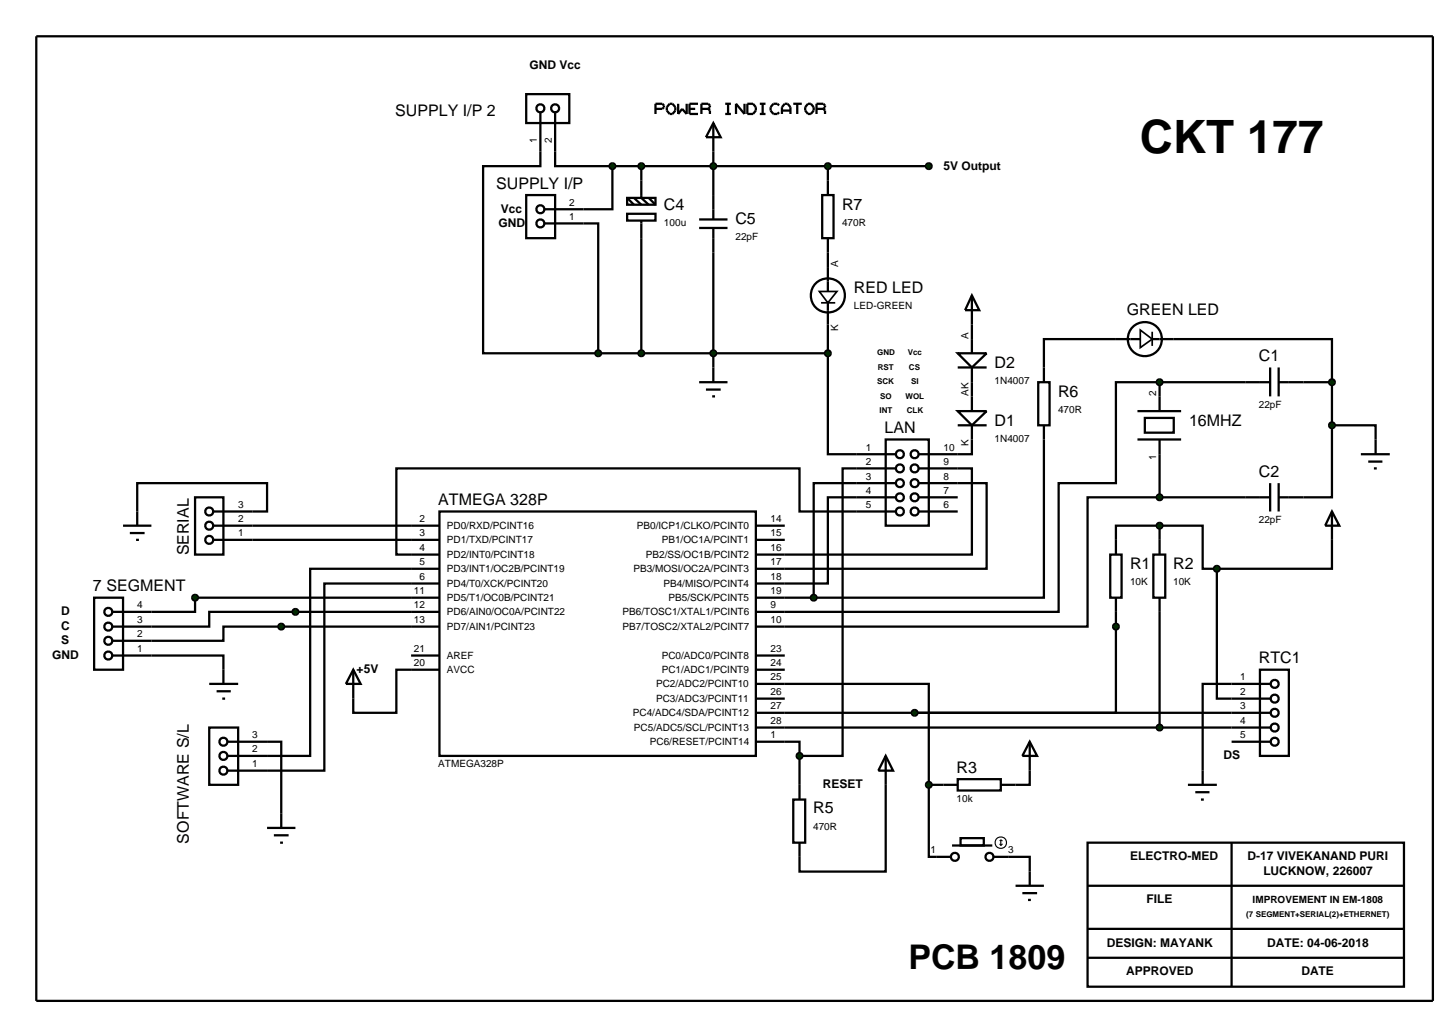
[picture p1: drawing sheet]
<svg xmlns="http://www.w3.org/2000/svg" width="257mm" height="180mm" viewBox="0 0 257 180" stroke-linecap="round" stroke-linejoin="round" font-family="sans-serif">
<g fill="none" stroke="#000" stroke-width=".4">
<path d="M95.3 26.7v2.6h-10.1v33h20.3M97.9 26.7v2.6h10.1M102.9 39.4h2.6v22.9M108 29.3v7.6h-5.1M108 29.3h55.8M110.6 37.7h5v1.2h-5zM110.6 34.9h5v1.2h-5zM110.6 34.9l1.2 1.2M111.8 34.9l1.3 1.2M113.1 29.3v5.6l1.3 1.2M113.1 38.9v23.4M114.4 34.9l1.2 1.2"/>
<path d="M123.3 38.7h5M125.8 26.7v12M145 34.4h2v7.6h-2zM146 29.3v5.1M123.3 40.2h5M125.8 40.2v24.6M146 42v9.4M146 53.4v8.9M171.4 57.2v2.6M196.8 59.8h-12.7v5M207 59.8h27.9v7.6M105.5 62.3h40.5"/>
<path d="M146 62.3v17.8h5.1M171.4 77.5v2.6h-2.5M171.4 67.4v2.5M184.1 77.5v27.9h-40.6M204.5 67.4h-7.7v17.8h-10.1v22.7h-48.3M204.5 67.4h15.2M204.5 67.4v2.5M229.9 67.4h5M234.9 75v12.7h-5M234.9 75h7.7v2.5M234.9 67.4v7.6M24.2 90.2v-5h22.9v5h-2.6"/>
<path d="M44.5 95.2h28M44.5 92.7h28M151.1 87.7h-5.1v15.2h-7.6M151.1 90.2h-10.1v-7.6h-71.1v15.2h2.6M151.1 82.6h-2.5v50.7h-7.6M151.1 85.2h-7.6v20.2M168.9 82.6h2.5v15.2h-33M168.9 85.2h5.1v15.1h-35.6M204.5 92.7h-7.7v2.5M204.5 87.7h-12.7v22.8h-53.4M204.5 92.7h7.6v7.6h2.5M204.5 80.1v7.6"/>
<path d="M204.5 92.7v2.5M204.5 87.7h15.2M234.9 95.2v5.1h-20.3M26.7 115.6h12.7v2.5M72.5 118.1h-2.6v7.6h-7.6v-2.5M72.5 102.9h-15.3v33h-10.1M72.5 100.3h-17.8v33h-7.6M72.5 110.5h-33.1v2.5h-12.7M72.5 107.9h-35.6v2.6h-10.2M72.5 105.4h-38.1v2.5h-7.7M138.4 105.4h5.1M196.8 107.9v17.8h-35.5"/>
<path d="M204.5 107.9v20.4M214.6 100.3v22.9h2.6M47.1 130.8h2.5v12.7M138.4 130.8h2.6v2.5M138.4 120.6h25.4v17.8M138.4 125.7h78.8M138.4 128.3h78.8M141 133.3v5.1M156.2 138.4v15.3h-15.2v-2.6M163.8 138.4v12.7h1.3M163.8 138.4h2.6M181.6 135.9v2.5h-2.5"/>
<path d="M217.2 120.6h-5.1v15.3M177.8 151.1h3.8v2.6"/>
<circle cx="146" cy="52.1" r="3"/>
</g>
<path d="M144.5 51.4h3.1l-1.6 2zM144.8 53.4h2.5" fill="none" stroke="#000" stroke-width=".3"/>
<g fill="#004000" stroke="#000" stroke-width=".4">
<path d="M125.4 29l.4-.2-.5 .5zM125.8 28.8l.3 .1 .2 .4zM125.8 29.8l.5-.5-.2 .4zM125.3 29.3l.5 .5-.3-.1z"/>
<path d="M125.4 62l.4-.2-.5 .5zM125.8 61.8l.3 .1 .2 .4zM126.3 62.3l-.1 .3-.4 .2zM125.3 62.3l.5 .5-.4-.2z"/>
</g>
<g fill="#004000">
<path d="M125.3 29.3l.5-.5 .5 .5-.5 .5z"/>
<path d="M125.3 62.3l.5-.5 .5 .5-.5 .5z"/>
</g>
<g fill="none" stroke="#000" stroke-width=".4">
<path d="M115.6 19.2h1.2l.3-.3v-.3l-.3-.3h-1.2v1.8M118.1 18.3h.5l.5 .6v.6l-.5 .6h-.5l-.5-.6v-.6zM119.6 18.3v1.8l.7-.9 .8 .9v-1.8M121.6 19.2h1M123.1 18.3h-1.5v1.8h1.5M123.7 19.2h1.2M124.9 19.2l.3-.3v-.3l-.3-.3h-1.2v1.8M124.9 19.2l.3 .3v.6M127.9 18.3h1M128.4 18.3v1.8M131.3 18.3v1.8l-1.5-1.8v1.8M131.8 18.3h1l.5 .6v.6l-.5 .6h-1z"/>
<path d="M134 18.3h1M134.5 18.3v1.8M137.4 18.6l-.3-.3h-.7l-.5 .6v.6l.5 .6h.7l.3-.3M137.9 19.5h1.5M139.9 18.3h1.5M140.6 18.3v1.8M142.5 18.3h.5l.5 .6v.6l-.5 .6h-.5l-.5-.6v-.6zM144 19.2h1.2M145.2 19.2l.3-.3v-.3l-.3-.3h-1.2v1.8M145.2 19.2l.3 .3v.6M125.8 21.7l1.3 2.5h-2.6zM125.8 21.7v5"/>
<path d="M127.9 20.1h1M134 20.1h1M137.9 20.1v-1.2l.5-.6h.5l.5 .6v1.2M123.3 67.4h5M124.5 68.7h2.6M125.6 69.9h.5M125.8 64.8v2.6M200.6 77.5h7.7M200.6 72.5h7.7M201.9 73.7h5.1v2.6h-5.1zM204.5 69.9v2.6M204.5 77.5v2.6"/>
<path d="M219.7 67.4h4.3M224 64.8v5.1M225.5 67.4h4.4M225.5 64.8v5.1M242.6 77.5v2.6M72.5 92.7h5M72.5 95.2h5M72.5 97.8h5M77.5 90.2h55.8v43.1h-55.8zM133.3 92.7h5.1M133.3 95.2h5.1M133.3 97.8h5.1"/>
<path d="M219.7 87.7h4.3M224 85.2v5M225.5 85.2v5M225.5 87.7h4.4M240 80.1h5.1M241.3 81.4h2.5M242.3 82.6h.5M72.5 100.3h5M72.5 107.9h5M72.5 105.4h5M72.5 102.9h5M72.5 110.5h5"/>
<path d="M72.5 118.1h5M72.5 115.6h5M133.3 100.3h5.1M133.3 107.9h5.1M133.3 105.4h5.1M133.3 102.9h5.1M133.3 110.5h5.1M133.3 118.1h5.1M133.3 115.6h5.1M133.3 130.8h5.1M133.3 128.3h5.1M133.3 125.7h5.1"/>
<path d="M133.3 123.2h5.1M133.3 120.6h5.1M141 138.4v2.6M156.2 133.3l1.3 2.6h-2.6zM156.2 133.3v5.1M139.9 141h2.1v7.6h-2.1zM141 148.6v2.5"/>
</g>
<path d="M234.5 74.7l.4-.2-.5 .5zM234.9 74.5l.3 .1 .2 .4zM234.9 75.5l.5-.5-.1 .3zM234.4 75l.5 .5-.4-.2z" fill="#004000" stroke="#000" stroke-width=".4"/>
<path d="M234.4 75l.5-.5 .5 .5-.5 .5z" fill="#004000"/>
<g fill="none" stroke="#000" stroke-width=".4">
<path d="M196.8 59.8h4.3M203.2 59.8h3.8M183.1 67.4h2v7.6h-2zM184.1 64.8v2.6M184.1 75v2.5"/>
<circle cx="201.9" cy="59.8" r="3"/>
</g>
<path d="M201.1 58.2l2.1 1.6-2.1 1.5zM203.2 58.5v2.5" fill="none" stroke="#000" stroke-width=".3"/>
<g fill="#004000" stroke="#000" stroke-width=".4">
<path d="M234.5 67.1l.4-.2-.5 .5zM234.9 66.9l.3 .1 .2 .4zM234.9 67.9l.5-.5-.2 .4zM234.4 67.4l.5 .5-.4-.2z"/>
<path d="M145.7 28.9l.3-.1-.5 .5zM146 28.8l.3 .1 .2 .4zM146 29.8l.5-.5-.2 .4zM145.5 29.3l.5 .5-.4-.2z"/>
<path d="M163.5 28.9l.3-.1-.5 .5zM163.8 28.8l.3 .1 .2 .4zM164.3 29.3l-.2 .4-.3 .1zM163.3 29.3l.5 .5-.4-.2z"/>
</g>
<g fill="#004000">
<path d="M234.4 67.4l.5-.5 .5 .5-.5 .5z"/>
<path d="M145.5 29.3l.5-.5 .5 .5-.5 .5z"/>
<path d="M163.3 29.3l.5-.5 .5 .5-.5 .5z"/>
</g>
<g fill="none" stroke="#000" stroke-width=".4">
<path d="M195.8 97.8h2v7.6h-2zM196.8 95.2v2.6M203.4 97.8h2.1v7.6h-2.1zM204.5 95.2v2.6M62.3 118.1l1.3 2.5h-2.6zM62.3 118.1v5.1M196.8 105.4v2.5M204.5 105.4v2.5M222.2 118.1h5.1v15.2h-5.1zM217.2 120.6h6.8M217.2 123.2h6.8M217.2 125.7h6.8"/>
<path d="M217.2 128.3h6.8M217.2 130.8h6.8"/>
<circle cx="224.8" cy="120.6" r=".7"/>
<circle cx="224.8" cy="125.7" r=".7"/>
<circle cx="224.8" cy="128.3" r=".7"/>
<circle cx="224.8" cy="130.8" r=".7"/>
<circle cx="224.8" cy="123.2" r=".7"/>
</g>
<path d="M160.9 125.4l.4-.2-.5 .5zM161.3 125.2l.4 .2 .1 .3zM161.3 126.2l.5-.5-.2 .4zM160.8 125.7l.5 .5-.3-.1z" fill="#004000" stroke="#000" stroke-width=".4"/>
<path d="M161.3 125.2l.5 .5-.5 .5-.5-.5z" fill="#004000"/>
<path d="M234.9 90.2l1.3 2.5h-2.5zM234.9 90.2v5" fill="none" stroke="#000" stroke-width=".4"/>
<g fill="#004000" stroke="#000" stroke-width=".4">
<path d="M204.2 92.3l.3-.1-.5 .5zM204.5 92.2l.4 .2 .1 .3zM205 92.7l-.1 .3-.4 .2zM204 92.7l.5 .5-.4-.2z"/>
<path d="M196.5 110.1l.3-.1-.5 .5zM196.8 110l.3 .1 .2 .4zM196.8 111l.5-.5-.1 .3zM196.3 110.5l.5 .5-.4-.2z"/>
</g>
<g fill="#004000">
<path d="M204.5 92.2l.5 .5-.5 .5-.5-.5z"/>
<path d="M196.8 110l.5 .5-.5 .5-.5-.5z"/>
</g>
<path d="M209.5 138.4h5.1M210.8 139.7h2.5M212.1 135.9v2.5M211.8 141h.5" fill="none" stroke="#000" stroke-width=".4"/>
<g fill="#004000" stroke="#000" stroke-width=".4">
<path d="M204.1 87.4l.4-.2-.5 .5zM204.5 87.2l.4 .2 .1 .3zM205 87.7l-.1 .3-.4 .2zM204 87.7l.5 .5-.4-.2z"/>
<path d="M204.1 67.1l.4-.2-.5 .5zM204.5 66.9l.4 .2 .1 .3zM205 67.4l-.1 .3-.4 .2zM204 67.4l.5 .5-.4-.2z"/>
</g>
<g fill="#004000">
<path d="M204 87.7l.5-.5 .5 .5-.5 .5z"/>
<path d="M204 67.4l.5-.5 .5 .5-.5 .5z"/>
</g>
<g fill="none" stroke="#000" stroke-width=".4">
<path d="M92.8 34.4h5.1v7.6h-5.1zM96.1 39.4h6.8M96.1 36.9h6.8M21.7 92.7h5M22.9 94h2.6M24 95.2h.5M24.2 90.2v2.5M34.4 87.7h5v10.1h-5zM37.7 95.2h6.8M37.7 92.7h6.8M37.7 90.2h6.8M36.9 128.3h5.1v10.1h-5.1z"/>
<path d="M40.2 135.9h6.9M40.2 133.3h6.9M40.2 130.8h6.9M47.1 146h5M48.3 147.3h2.6M49.4 148.6h.5M49.6 143.5v2.5"/>
<circle cx="95.3" cy="39.4" r=".7"/>
<circle cx="95.3" cy="36.9" r=".7"/>
<circle cx="36.9" cy="95.2" r=".7"/>
<circle cx="36.9" cy="90.2" r=".7"/>
<circle cx="36.9" cy="92.7" r=".7"/>
<circle cx="39.4" cy="133.3" r=".7"/>
<circle cx="39.4" cy="130.8" r=".7"/>
<circle cx="39.4" cy="135.9" r=".7"/>
</g>
<g fill="#004000" stroke="#000" stroke-width=".4">
<path d="M112.7 29l.4-.2-.5 .5zM113.1 28.8l.3 .1 .2 .4zM113.1 29.8l.5-.5-.2 .4zM112.6 29.3l.5 .5-.3-.1z"/>
<path d="M112.7 62l.4-.2-.5 .5zM113.1 61.8l.3 .1 .2 .4zM113.6 62.3l-.1 .3-.4 .2zM112.6 62.3l.5 .5-.4-.2z"/>
<path d="M34.1 105l.3-.1-.5 .5zM34.4 104.9l.4 .2 .1 .3zM34.9 105.4l-.1 .3-.4 .2zM33.9 105.4l.5 .5-.3-.1z"/>
<path d="M51.8 107.5l.3-.1-.5 .5zM52.1 107.4l.4 .2 .1 .3zM52.6 107.9l-.1 .3-.4 .2zM51.6 107.9l.5 .5-.4-.2z"/>
<path d="M49.2 110.2l.4-.2-.5 .5zM49.6 110l.3 .1 .2 .4zM50.1 110.5l-.1 .3-.4 .2zM49.1 110.5l.5 .5-.4-.2z"/>
</g>
<g fill="#004000">
<path d="M112.6 29.3l.5-.5 .5 .5-.5 .5z"/>
<path d="M112.6 62.3l.5-.5 .5 .5-.5 .5z"/>
<path d="M33.9 105.4l.5-.5 .5 .5-.5 .5z"/>
<path d="M52.1 107.4l.5 .5-.5 .5-.5-.5z"/>
<path d="M49.1 110.5l.5-.5 .5 .5-.5 .5z"/>
</g>
<g fill="none" stroke="#000" stroke-width=".4">
<path d="M92.8 16.6h7.6v5.1h-7.6zM95.3 19.9v6.8M97.9 19.9v6.8M16.6 105.4h5.1v12.7h-5.1zM19.9 115.6h6.8M19.9 113h6.8M19.9 110.5h6.8M19.9 107.9h6.8M39.4 118.1v2.5M36.9 120.6h5.1M38.2 121.9h2.5M39.2 123.2h.5"/>
<circle cx="95.3" cy="19.1" r=".7"/>
<circle cx="97.9" cy="19.1" r=".7"/>
<circle cx="19.1" cy="113" r=".7"/>
<circle cx="19.1" cy="107.9" r=".7"/>
<circle cx="19.1" cy="115.6" r=".7"/>
<circle cx="19.1" cy="110.5" r=".7"/>
</g>
<g fill="#004000" stroke="#000" stroke-width=".4">
<path d="M107.6 29l.4-.2-.5 .5zM108 28.8l.4 .2 .1 .3zM108.5 29.3l-.1 .3-.4 .2zM107.5 29.3l.5 .5-.3-.1z"/>
<path d="M105.2 61.9l.3-.1-.5 .5zM105.5 61.8l.3 .1 .2 .4zM106 62.3l-.2 .4-.3 .1zM105 62.3l.5 .5-.4-.2z"/>
</g>
<g fill="#004000">
<path d="M107.5 29.3l.5-.5 .5 .5-.5 .5z"/>
<path d="M105 62.3l.5-.5 .5 .5-.5 .5z"/>
</g>
<g fill="none" stroke="#000" stroke-width=".4">
<path d="M171.4 52.1l1.3 2.6h-2.5zM171.4 52.1v5.1M171.4 59.8v2.5M156.2 77.5h7.6v15.2h-7.6zM168.9 72.5h5.1l-2.6 2.5zM168.9 62.3h5.1l-2.6 2.5zM168.9 75h5.1M168.9 64.8h5.1M171.4 64.8v2.6M171.4 69.9v2.6M171.4 75v2.5M151.1 80.1h6.9"/>
<path d="M151.1 82.6h6.9M151.1 85.2h6.9M151.1 87.7h6.9M151.1 90.2h6.9M162 80.1h6.9M162 82.6h6.9M162 85.2h6.9M162 87.7h6.9M162 90.2h6.9"/>
<circle cx="158.7" cy="90.2" r=".7"/>
<circle cx="158.7" cy="80.1" r=".7"/>
<circle cx="158.7" cy="87.7" r=".7"/>
<circle cx="158.7" cy="85.2" r=".7"/>
<circle cx="158.7" cy="82.6" r=".7"/>
<circle cx="161.3" cy="87.7" r=".7"/>
<circle cx="161.3" cy="82.6" r=".7"/>
<circle cx="161.3" cy="85.2" r=".7"/>
<circle cx="161.3" cy="80.1" r=".7"/>
<circle cx="161.3" cy="90.2" r=".7"/>
</g>
<g fill="#004000" stroke="#000" stroke-width=".4">
<path d="M145.7 61.9l.3-.1-.5 .5zM146 61.8l.3 .1 .2 .4zM146.5 62.3l-.1 .3-.4 .2zM145.5 62.3l.5 .5-.4-.2z"/>
<path d="M140.7 132.9l.3-.1-.5 .5zM141 132.8l.3 .1 .2 .4zM141.5 133.3l-.1 .3-.4 .2zM140.5 133.3l.5 .5-.4-.2z"/>
<path d="M143.2 105l.3-.1-.5 .5zM143.5 104.9l.4 .2 .1 .3zM144 105.4l-.2 .4-.3 .1zM143 105.4l.5 .5-.3-.1z"/>
<path d="M214.2 100l.4-.2-.5 .5zM214.6 99.8l.4 .2 .1 .3zM215.1 100.3l-.1 .3-.4 .2zM214.1 100.3l.5 .5-.4-.2z"/>
</g>
<g fill="#004000">
<path d="M145.5 62.3l.5-.5 .5 .5-.5 .5z"/>
<path d="M141 132.8l.5 .5-.5 .5-.5-.5z"/>
<path d="M143.5 104.9l.5 .5-.5 .5-.5-.5z"/>
<path d="M214.6 99.8l.5 .5-.5 .5-.5-.5z"/>
</g>
<path d="M166.4 138.4h2.5M168.9 137.4h7.6v2h-7.6zM176.5 138.4h2.6M181.6 130.8l1.3 2.5h-2.6zM181.6 130.8v5.1" fill="none" stroke="#000" stroke-width=".4"/>
<path d="M204.2 127.9l.3-.1-.5 .5zM204.5 127.8l.4 .2 .1 .3zM204.5 128.8l.5-.5-.1 .3zM204 128.3l.5 .5-.4-.2z" fill="#004000" stroke="#000" stroke-width=".4"/>
<path d="M204.5 127.8l.5 .5-.5 .5-.5-.5z" fill="#004000"/>
<g fill="none" stroke="#000" stroke-width=".4">
<path d="M165.1 151.1h2.5M167.9 149.1h7.1M169.4 147.8h4.1v1.3h-4.1zM175.2 151.1h2.6"/>
<circle cx="168.4" cy="151.1" r=".7"/>
<circle cx="174.5" cy="151.1" r=".7"/>
</g>
<g fill="none" stroke="#000" stroke-width=".2">
<path d="M176.3 148.8l.2 .3M176.5 148.1v1M176.5 148.1l-.2 .2M176.5 148.1l.3 .2M176.8 148.8l-.3 .3"/>
<circle cx="176.5" cy="148.6" r="1.01"/>
</g>
<path d="M163.4 138.1l.4-.2-.5 .5zM163.8 137.9l.4 .2 .1 .3zM164.3 138.4l-.2 .4-.3 .1zM163.3 138.4l.5 .5-.3-.1z" fill="#004000" stroke="#000" stroke-width=".4"/>
<path d="M163.8 137.9l.5 .5-.5 .5-.5-.5z" fill="#004000"/>
<path d="M6.4 6.4h246.3v170.1h-246.3zM179.1 156.2h5M180.3 157.5h2.6M181.3 158.7h.5M181.6 153.7v2.5M191.8 148.6h55.8v25.4h-55.8zM191.8 156.2h55.8M217.2 148.6v25.4M191.8 163.8h55.8M191.8 168.9h55.8" fill="none" stroke="#000" stroke-width=".4"/>
<text font-size="8.1" x="201" y="26.9">CKT 177</text>
<text font-size="6" x="160.2" y="170.9">PCB 1809</text>
<g font-size="2.8">
<text x="69.7" y="20.5">SUPPLY I/P 2</text>
<text x="87.5" y="33.3">SUPPLY I/P</text>
<text x="117.1" y="37">C4</text>
<text x="129.7" y="39.5">C5</text>
<text x="148.5" y="37">R7</text>
<text x="150.6" y="51.7">RED LED</text>
<text x="198.7" y="55.6">GREEN LED</text>
<text x="175.4" y="64.9">D2</text>
<text x="222" y="63.7">C1</text>
<text x="186.6" y="70">R6</text>
<text x="156" y="76.4">LAN</text>
<text x="175.4" y="75.1">D1</text>
<text x="209.7" y="75.1">16MHZ</text>
<text x="77.3" y="89.1">ATMEGA 328P</text>
<text x="222" y="84.1">C2</text>
<text x="33.3" y="98" transform="rotate(-90 33.3 98)">SERIAL</text>
<text x="199.3" y="100.4">R1</text>
<text x="206.9" y="100.4">R2</text>
<text x="16.4" y="104.3">7 SEGMENT</text>
<text x="222" y="117">RTC1</text>
<text x="168.7" y="136.3">R3</text>
<text x="143.4" y="143.5">R5</text>
<text x="33.3" y="148.8" transform="rotate(-90 33.3 148.8)">SOFTWARE S/L</text>
</g>
<g font-size="2.1">
<text x="93.4" y="12.1">GND Vcc</text>
<text x="166.4" y="29.9">5V Output</text>
<text x="87.9" y="40">GND</text>
<text x="88.3" y="37.5">Vcc</text>
<text x="10.8" y="108.5">D</text>
<text x="10.8" y="111.1">C</text>
<text x="10.8" y="113.6">S</text>
<text x="9.2" y="116.2">GND</text>
<text x="62.9" y="118.7">+5V</text>
<text x="215.8" y="133.9">DS</text>
<text x="145.1" y="139">RESET</text>
<text x="199.3" y="151.7">ELECTRO-MED</text>
<text x="220" y="151.7">D-17 VIVEKANAND PURI</text>
<text x="222.8" y="154.3">LUCKNOW, 226007</text>
<text x="202.2" y="159.3">FILE</text>
<text x="195.2" y="167">DESIGN: MAYANK</text>
<text x="223.5" y="167">DATE: 04-06-2018</text>
<text x="198.6" y="172">APPROVED</text>
<text x="229.5" y="172">DATE</text>
</g>
<g font-size="1.8">
<text x="94.7" y="25.2" transform="rotate(-90 94.7 25.2)">1</text>
<text x="97.3" y="25.2" transform="rotate(-90 97.3 25.2)">2</text>
<text x="100.4" y="38.8">1</text>
<text x="100.4" y="36.3">2</text>
<text x="117.1" y="39.8">100u</text>
<text x="148.5" y="39.8">470R</text>
<text x="129.7" y="42.3">22pF</text>
<text x="147.8" y="47.1" transform="rotate(-90 147.8 47.1)">A</text>
<text x="147.8" y="58.4" transform="rotate(-90 147.8 58.4)">K</text>
<text x="150.6" y="54.5">LED-GREEN</text>
<text x="170.8" y="59.8" transform="rotate(-90 170.8 59.8)">A</text>
<text x="170.8" y="69.9" transform="rotate(-90 170.8 69.9)">AK</text>
<text x="175.4" y="67.7">1N4007</text>
<text x="203.9" y="69.9" transform="rotate(-90 203.9 69.9)">2</text>
<text x="222" y="71.9">22pF</text>
<text x="175.4" y="77.9">1N4007</text>
<text x="186.6" y="72.8">470R</text>
<text x="152.7" y="79.5">1</text>
<text x="152.7" y="82">2</text>
<text x="166.4" y="79.5">10</text>
<text x="166.4" y="82">9</text>
<text x="170.8" y="78.7" transform="rotate(-90 170.8 78.7)">K</text>
<text x="203.9" y="81.1" transform="rotate(-90 203.9 81.1)">1</text>
<text x="42" y="89.6">3</text>
<text x="152.7" y="84.6">3</text>
<text x="152.7" y="87.1">4</text>
<text x="152.7" y="89.6">5</text>
<text x="166.4" y="84.6">8</text>
<text x="166.4" y="87.1">7</text>
<text x="166.4" y="89.6">6</text>
<text x="42" y="94.6">1</text>
<text x="42" y="92.1">2</text>
<text x="74" y="94.6">3</text>
<text x="74" y="92.1">2</text>
<text x="78.8" y="95.8">PD1/TXD/PCINT17</text>
<text x="78.8" y="93.3">PD0/RXD/PCINT16</text>
<text x="112.3" y="93.3">PB0/ICP1/CLKO/PCINT0</text>
<text x="116.7" y="95.8">PB1/OC1A/PCINT1</text>
<text x="135.9" y="92.1">14</text>
<text x="135.9" y="94.6">15</text>
<text x="222" y="92.2">22pF</text>
<text x="74" y="99.7">5</text>
<text x="74" y="97.2">4</text>
<text x="78.8" y="100.9">PD3/INT1/OC2B/PCINT19</text>
<text x="78.8" y="98.4">PD2/INT0/PCINT18</text>
<text x="111.7" y="100.9">PB3/MOSI/OC2A/PCINT3</text>
<text x="113.9" y="98.4">PB2/SS/OC1B/PCINT2</text>
<text x="135.9" y="99.7">17</text>
<text x="135.9" y="97.2">16</text>
<text x="24.2" y="107.3">4</text>
<text x="73" y="107.3">12</text>
<text x="73" y="104.8">11</text>
<text x="74" y="102.3">6</text>
<text x="78.8" y="106">PD5/T1/OC0B/PCINT21</text>
<text x="78.8" y="103.5">PD4/T0/XCK/PCINT20</text>
<text x="117" y="103.5">PB4/MISO/PCINT4</text>
<text x="117.9" y="106">PB5/SCK/PCINT5</text>
<text x="135.9" y="102.3">18</text>
<text x="135.9" y="104.8">19</text>
<text x="135.9" y="107.3">9</text>
<text x="199.3" y="103.2">10K</text>
<text x="206.9" y="103.2">10K</text>
<text x="24.2" y="112.4">2</text>
<text x="24.2" y="109.9">3</text>
<text x="73" y="109.9">13</text>
<text x="78.8" y="108.5">PD6/AIN0/OC0A/PCINT22</text>
<text x="78.8" y="111.1">PD7/AIN1/PCINT23</text>
<text x="109.8" y="111.1">PB7/TOSC2/XTAL2/PCINT7</text>
<text x="109.8" y="108.5">PB6/TOSC1/XTAL1/PCINT6</text>
<text x="135.9" y="109.9">10</text>
<text x="24.2" y="115">1</text>
<text x="73" y="117.5">20</text>
<text x="73" y="115">21</text>
<text x="78.8" y="118.7">AVCC</text>
<text x="78.8" y="116.2">AREF</text>
<text x="116.7" y="118.7">PC1/ADC1/PCINT9</text>
<text x="116.7" y="116.2">PC0/ADC0/PCINT8</text>
<text x="135.9" y="120">25</text>
<text x="135.9" y="117.5">24</text>
<text x="135.9" y="115">23</text>
<text x="218.7" y="120">1</text>
<text x="115.7" y="123.8">PC3/ADC3/PCINT11</text>
<text x="115.7" y="121.2">PC2/ADC2/PCINT10</text>
<text x="135.9" y="125.1">27</text>
<text x="135.9" y="122.6">26</text>
<text x="218.7" y="122.6">2</text>
<text x="218.7" y="125.1">3</text>
<text x="44.5" y="130.2">3</text>
<text x="111.6" y="126.3">PC4/ADC4/SDA/PCINT12</text>
<text x="111.8" y="128.9">PC5/ADC5/SCL/PCINT13</text>
<text x="114.6" y="131.4">PC6/RESET/PCINT14</text>
<text x="135.9" y="130.2">1</text>
<text x="135.9" y="127.7">28</text>
<text x="218.7" y="127.7">4</text>
<text x="218.7" y="130.2">5</text>
<text x="44.5" y="135.3">1</text>
<text x="44.5" y="132.7">2</text>
<text x="77.3" y="135.3">ATMEGA328P</text>
<text x="168.7" y="141.4">10k</text>
<text x="143.4" y="146.4">470R</text>
<text x="164.1" y="150.5">1</text>
<text x="177.8" y="150.5">3</text>
<text x="220.9" y="159.3">IMPROVEMENT IN EM-1808</text>
</g>
<g font-size="1.4">
<text x="154.7" y="62.7">GND</text>
<text x="154.8" y="65.2">RST</text>
<text x="160.1" y="62.7">Vcc</text>
<text x="160.3" y="65.2">CS</text>
<text x="154.7" y="67.8">SCK</text>
<text x="155.2" y="70.3">SO</text>
<text x="159.7" y="70.3">WOL</text>
<text x="160.7" y="67.8">SI</text>
<text x="155.1" y="72.9">INT</text>
<text x="159.9" y="72.9">CLK</text>
<text x="219.8" y="161.7">(7 SEGMENT+SERIAL(2)+ETHERNET)</text>
</g>
</svg>
